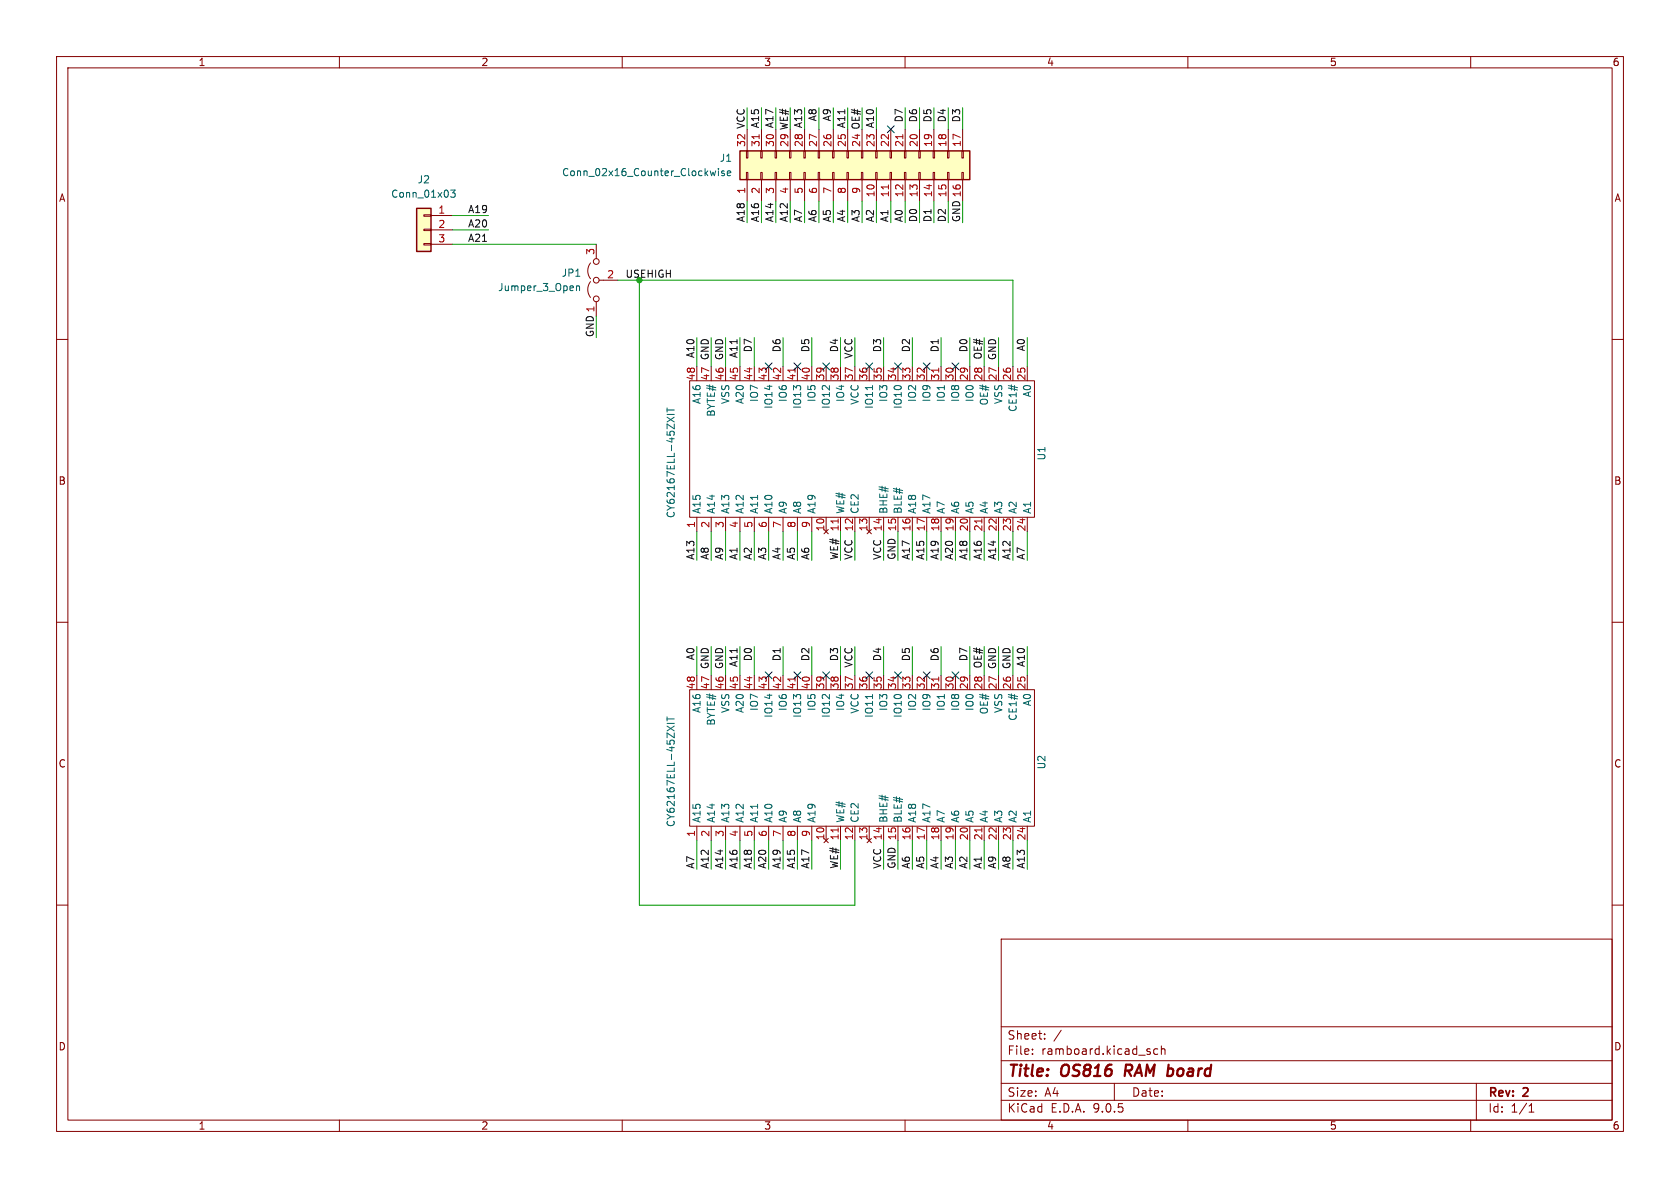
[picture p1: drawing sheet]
<svg xmlns="http://www.w3.org/2000/svg" width="297mm" height="210mm" viewBox="0 0 297 210" stroke-linecap="round" stroke-linejoin="round" font-family="sans-serif">
<g fill="none" stroke="#840000" stroke-width=".18">
<path d="M10 10h277v190h-277zM12 12h273v186h-273zM60 10v2M110 10v2M160 10v2M210 10v2M260 10v2M10 60h2M285 60h2M10 110h2M123.2 119.4v2.5M125.7 119.4v2.5"/>
<path d="M128.3 119.4v2.5M130.8 119.4v2.5M133.3 119.4v2.5M135.9 119.4v2.5M138.4 119.4v2.5M141 119.4v2.5M143.5 119.4v2.5M146 119.4v2.5M148.6 119.4v2.5M151.1 119.4v2.5M153.7 119.4v2.5M156.2 119.4v2.5"/>
<path d="M158.7 119.4v2.5M161.3 119.4v2.5M163.8 119.4v2.5M166.4 119.4v2.5M168.9 119.4v2.5M171.4 119.4v2.5M174 119.4v2.5M176.5 119.4v2.5M179.1 119.4v2.5M181.6 119.4v2.5M285 110h2M121.9 121.9h61v24.2h-61z"/>
<path d="M123.2 146.1v2.5M125.7 146.1v2.5M128.3 146.1v2.5M130.8 146.1v2.5M133.3 146.1v2.5M135.9 146.1v2.5M138.4 146.1v2.5M141 146.1v2.5M143.5 146.1v2.5M146 146.1v2.5M148.6 146.1v2.5M151.1 146.1v2.5"/>
<path d="M153.7 146.1v2.5M156.2 146.1v2.5M158.7 146.1v2.5M161.3 146.1v2.5M163.8 146.1v2.5M166.4 146.1v2.5M168.9 146.1v2.5M171.4 146.1v2.5M174 146.1v2.5M176.5 146.1v2.5M179.1 146.1v2.5M181.6 146.1v2.5"/>
<path d="M10 160h2M177 166h108v32h-108zM285 160h2M60 198v2M110 198v2M160 198v2M177 194.5h108M177 191.5h108M177 187.5h108M177 181.5h108M182.5 186.3v.1M182.5 185.5v.1"/>
<path d="M184.7 183.6v.1M184.7 182.8v.1M187.6 182.1l-1.3 2M197 191.5v3M204.7 185.5l-.5-.1-.2 .3v.4l.1 .2h.6M205.3 185.5l.2-.1 .4 .1 .1 .9M205.3 184.9v1.5M210 198v2M260 198v2M261 191.5v6.5M270.3 196.6h.9M270.3 195.5l.4-.4v1.5"/>
</g>
<path d="M199.1 188.2l-.3 2" fill="none" stroke="#840000" stroke-width=".4"/>
<path d="M140.6 119.7v.7M166 119.7v.7M148.2 146.4v.7M173.6 146.4v.7" fill="none" stroke="#a90000" stroke-width=".18"/>
<path d="M117.9 128.4l1.3 .8M117.9 127.9h1.3M117.9 126.7v.7M117.9 127.1h1.3M119.2 128.4l-1.3 .8M154.2 122.8v.7" fill="none" stroke="#006464" stroke-width=".18"/>
<path d="M130.8 26.7h40.6v5.1h-40.6z" fill="#ffffc2"/>
<path d="M130.8 26.7h40.6v5.1h-40.6z" fill="none" stroke="#840000" stroke-width=".25"/>
<g fill="none" stroke="#840000" stroke-width=".18">
<path d="M132 30.5h.2v1.3h-.2zM132 26.7h.2v1.2h-.2zM132.1 22.9v3.8M132.1 31.8v3.8M134.5 30.5h.2v1.3h-.2zM134.5 26.7h.2v1.2h-.2zM134.6 22.9v3.8M134.6 31.8v3.8M137 30.5h.3v1.3h-.3zM137 26.7h.3v1.2h-.3zM137.2 22.9v3.8M137.2 31.8v3.8"/>
<path d="M139.6 30.5h.2v1.3h-.2zM139.6 26.7h.2v1.2h-.2zM139.7 22.9v3.8M139.7 31.8v3.8M142.1 30.5h.3v1.3h-.3zM142.1 26.7h.3v1.2h-.3zM142.2 22.9v3.8M142.2 31.8v3.8M144.7 30.5h.2v1.3h-.2zM144.7 26.7h.2v1.2h-.2zM144.8 22.9v3.8M144.8 31.8v3.8"/>
<path d="M147.2 30.5h.2v1.3h-.2zM147.2 26.7h.2v1.2h-.2zM147.3 22.9v3.8M147.3 31.8v3.8M149.7 30.5h.3v1.3h-.3zM149.7 26.7h.3v1.2h-.3zM149.9 22.9v3.8M149.9 31.8v3.8M152.3 30.5h.2v1.3h-.2zM152.3 26.7h.2v1.2h-.2zM152.4 22.9v3.8M152.4 31.8v3.8"/>
<path d="M154.8 30.5h.3v1.3h-.3zM154.8 26.7h.3v1.2h-.3zM154.9 22.9v3.8M154.9 31.8v3.8M157.4 30.5h.2v1.3h-.2zM157.4 26.7h.2v1.2h-.2zM157.5 22.9v3.8M157.5 31.8v3.8M159.9 30.5h.2v1.3h-.2zM159.9 26.7h.2v1.2h-.2zM160 22.9v3.8M160 31.8v3.8"/>
<path d="M162.4 30.5h.3v1.3h-.3zM162.4 26.7h.3v1.2h-.3zM162.6 22.9v3.8M162.6 31.8v3.8M165 30.5h.2v1.3h-.2zM165 26.7h.2v1.2h-.2zM165.1 22.9v3.8M165.1 31.8v3.8M167.5 30.5h.3v1.3h-.3zM167.5 26.7h.3v1.2h-.3zM167.6 22.9v3.8M167.6 31.8v3.8"/>
<path d="M170.1 30.5h.2v1.3h-.2zM170.1 26.7h.2v1.2h-.2zM170.2 22.9v3.8M170.2 31.8v3.8M104.4 49.8a2.26 2.26 0 0 0 0 2.8M104.4 46.5a2.26 2.26 0 0 0 0 2.8M105.4 43.2v2.5M105.4 53.3v2.6M105.9 49.5h3.3M121.9 67.3h61v24.1h-61zM123.2 64.8v2.5M125.7 64.8v2.5"/>
<path d="M128.3 64.8v2.5M130.8 64.8v2.5M133.3 64.8v2.5M135.9 64.8v2.5M138.4 64.8v2.5M141 64.8v2.5M143.5 64.8v2.5M146 64.8v2.5M148.6 64.8v2.5M151.1 64.8v2.5M153.7 64.8v2.5M156.2 64.8v2.5"/>
<path d="M158.7 64.8v2.5M161.3 64.8v2.5M163.8 64.8v2.5M166.4 64.8v2.5M168.9 64.8v2.5M171.4 64.8v2.5M174 64.8v2.5M176.5 64.8v2.5M179.1 64.8v2.5M181.6 64.8v2.5M123.2 91.4v2.6M125.7 91.4v2.6"/>
<path d="M128.3 91.4v2.6M130.8 91.4v2.6M133.3 91.4v2.6M135.9 91.4v2.6M138.4 91.4v2.6M141 91.4v2.6M143.5 91.4v2.6M146 91.4v2.6M148.6 91.4v2.6M151.1 91.4v2.6M153.7 91.4v2.6M156.2 91.4v2.6"/>
<path d="M158.7 91.4v2.6M161.3 91.4v2.6M163.8 91.4v2.6M166.4 91.4v2.6M168.9 91.4v2.6M171.4 91.4v2.6M174 91.4v2.6M176.5 91.4v2.6M179.1 91.4v2.6M181.6 91.4v2.6"/>
<circle cx="105.4" cy="46.2" r=".51"/>
<circle cx="105.4" cy="52.8" r=".51"/>
<circle cx="105.4" cy="49.5" r=".51"/>
</g>
<path d="M134.2 23.8v.7M157.1 32.7v.7M159.6 23.8v.7M140.6 65.1v.7M166 65.1v.7M148.2 91.7v.8M173.6 91.7v.8" fill="none" stroke="#a90000" stroke-width=".18"/>
<g fill="none" stroke="#006464" stroke-width=".18">
<path d="M126.5 30.2l-.2 .9-.3-.6M127 29.8v.1M127 30.2v.9M128 30.3l-.3-.1-.1 .2v.2l.4 .1v.3h-.4M128.6 30.6l.6-.1-.1-.2-.3-.1-.2 .2v.6h.5M101.9 50.5v.9M101.9 50.7l.2-.2 .3 .1 .1 .8M117.9 73.7l1.3 .9M117.9 73.3h1.3M117.9 72.1v.7M117.9 72.5h1.3M119.2 73.7l-1.3 .9"/>
<path d="M154.2 68.2v.7"/>
</g>
<path d="M73.7 36.8h2.5v7.7h-2.5z" fill="#ffffc2"/>
<path d="M73.7 36.8h2.5v7.7h-2.5z" fill="none" stroke="#840000" stroke-width=".25"/>
<path d="M74.9 38h1.3v.2h-1.3zM76.2 38.1h3.8M74.9 40.5h1.3v.3h-1.3zM74.9 43.1h1.3v.2h-1.3zM76.2 40.6h3.8M76.2 43.2h3.8" fill="none" stroke="#840000" stroke-width=".18"/>
<path d="M79.7 33.6h.8l-.5 .5 .4 .1v.5l-.2 .2-.5-.2" fill="none" stroke="#006464" stroke-width=".18"/>
<g fill="none" stroke="#009600" stroke-width=".18">
<path d="M132.1 19.1v3.8M134.6 19.1v3.8M137.2 19.1v3.8M139.7 19.1v3.8M142.2 19.1v3.8M144.8 19.1v3.8M147.3 19.1v3.8M149.9 19.1v3.8M152.4 19.1v3.8M154.9 19.1v3.8M160 19.1v3.8M162.6 19.1v3.8"/>
<path d="M165.1 19.1v3.8M167.6 19.1v3.8M170.2 19.1v3.8M80 38.1h6.4M132.1 35.6v3.8M134.6 35.6v3.8M137.2 35.6v3.8M139.7 35.6v3.8M142.2 35.6v3.8M144.8 35.6v3.8M147.3 35.6v3.8M149.9 35.6v3.8"/>
<path d="M152.4 35.6v3.8M154.9 35.6v3.8M157.5 35.6v3.8M160 35.6v3.8M162.6 35.6v3.8M165.1 35.6v3.8M167.6 35.6v3.8M170.2 35.6v3.8M80 43.2h25.4M80 40.6h6.4M105.4 55.9v3.8M109.2 49.5h69.9v15.3"/>
<path d="M113 49.5v110.5h38.1v-11.4M123.2 59.7v5.1M125.7 59.7v5.1M128.3 59.7v5.1M130.8 59.7v5.1M133.3 59.7v5.1M138.4 59.7v5.1M143.5 59.7v5.1M148.6 59.7v5.1M151.1 59.7v5.1M156.2 59.7v5.1M161.3 59.7v5.1"/>
<path d="M166.4 59.7v5.1M171.4 59.7v5.1M174 59.7v5.1M176.5 59.7v5.1M181.6 59.7v5.1M123.2 94v5.1M125.7 94v5.1M128.3 94v5.1M130.8 94v5.1M133.3 94v5.1M135.9 94v5.1M138.4 94v5.1"/>
<path d="M141 94v5.1M143.5 94v5.1M148.6 94v5.1M151.1 94v5.1M156.2 94v5.1M158.7 94v5.1M161.3 94v5.1M163.8 94v5.1M166.4 94v5.1M168.9 94v5.1M171.4 94v5.1M174 94v5.1"/>
<path d="M176.5 94v5.1M179.1 94v5.1M181.6 94v5.1M123.2 114.3v5.1M125.7 114.3v5.1M128.3 114.3v5.1M130.8 114.3v5.1M133.3 114.3v5.1M138.4 114.3v5.1M143.5 114.3v5.1M148.6 114.3v5.1M151.1 114.3v5.1"/>
<path d="M156.2 114.3v5.1M161.3 114.3v5.1M166.4 114.3v5.1M171.4 114.3v5.1M174 114.3v5.1M176.5 114.3v5.1M179.1 114.3v5.1M181.6 114.3v5.1M123.2 148.6v5.1M125.7 148.6v5.1M128.3 148.6v5.1M130.8 148.6v5.1"/>
<path d="M133.3 148.6v5.1M135.9 148.6v5.1M138.4 148.6v5.1M141 148.6v5.1M143.5 148.6v5.1M148.6 148.6v5.1M156.2 148.6v5.1M158.7 148.6v5.1M161.3 148.6v5.1M163.8 148.6v5.1M166.4 148.6v5.1M168.9 148.6v5.1"/>
<path d="M171.4 148.6v5.1M174 148.6v5.1M176.5 148.6v5.1M179.1 148.6v5.1M181.6 148.6v5.1"/>
</g>
<g fill="none" stroke="#000084" stroke-width=".18">
<path d="M156.9 22.3l1.2 1.2M158.1 22.3l-1.2 1.2M135.3 64.2l1.2 1.2M136.5 64.2l-1.2 1.2M140.4 64.2l1.2 1.2M141.6 64.2l-1.2 1.2M145.4 64.2l1.3 1.2M146.7 64.2l-1.3 1.2M153.1 64.2l1.2 1.2M154.3 64.2l-1.2 1.2M158.1 64.2l1.3 1.2M159.4 64.2l-1.3 1.2"/>
<path d="M163.2 64.2l1.2 1.2M164.4 64.2l-1.2 1.2M168.3 64.2l1.2 1.2M169.5 64.2l-1.2 1.2M135.3 118.8l1.2 1.2M136.5 118.8l-1.2 1.2M140.4 118.8l1.2 1.2M141.6 118.8l-1.2 1.2M145.4 118.8l1.3 1.2M146.7 118.8l-1.3 1.2M153.1 118.8l1.2 1.2M154.3 118.8l-1.2 1.2"/>
<path d="M158.1 118.8l1.3 1.2M159.4 118.8l-1.3 1.2M163.2 118.8l1.2 1.2M164.4 118.8l-1.2 1.2M168.3 118.8l1.2 1.2M169.5 118.8l-1.2 1.2"/>
</g>
<circle cx="113" cy="49.5" r=".46" fill="#009600" stroke="#009600" stroke-width=".18"/>
<g font-size="2.8" fill="#840000">
<text x="178" y="190.9">Title:</text>
<text x="187.7" y="190.9">OS816</text>
<text x="199.7" y="190.9">RAM board</text>
</g>
<g font-size="2.1" fill="#840000">
<text x="178" y="184">Sheet:</text>
<text x="178" y="186.7">File:</text>
<text x="184.1" y="186.7">ramboard.kicad_sch</text>
<text x="178" y="196.9">KiCad</text>
<text x="178" y="194.1">Size:</text>
<text x="184.7" y="194.1">A4</text>
<text x="185.7" y="196.9">E.D.A.</text>
<text x="193.3" y="196.9">9.0.5</text>
<text x="200" y="194.1">Date:</text>
<text x="263" y="194.3">Rev:</text>
<text x="263" y="196.9">Id:</text>
<text x="267.1" y="196.9">1/1</text>
<text x="269.4" y="194.3">2</text>
</g>
<g font-size="1.8" fill="#840000">
<text x="35" y="11.9">1</text>
<text x="85" y="11.9">2</text>
<text x="135" y="11.9">3</text>
<text x="185" y="11.9">4</text>
<text x="235" y="11.9">5</text>
<text x="285" y="11.9">6</text>
<text x="10.3" y="35.9">A</text>
<text x="285.3" y="35.9">A</text>
<text x="10.3" y="85.9">B</text>
<text x="285.3" y="85.9">B</text>
<text x="10.3" y="135.9">C</text>
<text x="285.3" y="135.9">C</text>
<text x="10.3" y="185.9">D</text>
<text x="285.3" y="185.9">D</text>
<text x="35" y="199.9">1</text>
<text x="85" y="199.9">2</text>
<text x="135" y="199.9">3</text>
<text x="185" y="199.9">4</text>
<text x="235" y="199.9">5</text>
<text x="285" y="199.9">6</text>
</g>
<g font-size="1.8" fill="#0f0f0f">
<text x="134.3" y="22.8" transform="rotate(-90 134.3 22.8)">A15</text>
<text x="136.8" y="22.8" transform="rotate(-90 136.8 22.8)">A17</text>
<text x="141.9" y="22.8" transform="rotate(-90 141.9 22.8)">A13</text>
<text x="144.4" y="21.6" transform="rotate(-90 144.4 21.6)">A8</text>
<text x="147" y="21.6" transform="rotate(-90 147 21.6)">A9</text>
<text x="149.5" y="22.8" transform="rotate(-90 149.5 22.8)">A11</text>
<text x="154.6" y="22.8" transform="rotate(-90 154.6 22.8)">A10</text>
<text x="159.7" y="21.7" transform="rotate(-90 159.7 21.7)">D7</text>
<text x="162.2" y="21.7" transform="rotate(-90 162.2 21.7)">D6</text>
<text x="164.8" y="21.7" transform="rotate(-90 164.8 21.7)">D5</text>
<text x="167.3" y="21.7" transform="rotate(-90 167.3 21.7)">D4</text>
<text x="169.8" y="21.7" transform="rotate(-90 169.8 21.7)">D3</text>
<text x="131.8" y="26.1" transform="rotate(-90 131.8 26.1)">32 VCC</text>
<text x="139.4" y="26.1" transform="rotate(-90 139.4 26.1)">29 WE#</text>
<text x="152.1" y="26.1" transform="rotate(-90 152.1 26.1)">24 OE#</text>
<text x="82.6" y="40.3">A20</text>
<text x="82.6" y="37.8">A19</text>
<text x="131.7" y="39.4" transform="rotate(-90 131.7 39.4)">A18</text>
<text x="134.3" y="39.4" transform="rotate(-90 134.3 39.4)">A16</text>
<text x="136.8" y="39.4" transform="rotate(-90 136.8 39.4)">A14</text>
<text x="139.4" y="39.4" transform="rotate(-90 139.4 39.4)">A12</text>
<text x="141.9" y="39.4" transform="rotate(-90 141.9 39.4)">A7</text>
<text x="144.4" y="39.4" transform="rotate(-90 144.4 39.4)">A6</text>
<text x="147" y="39.4" transform="rotate(-90 147 39.4)">A5</text>
<text x="149.5" y="39.4" transform="rotate(-90 149.5 39.4)">A4</text>
<text x="152.1" y="39.4" transform="rotate(-90 152.1 39.4)">A3</text>
<text x="154.6" y="39.4" transform="rotate(-90 154.6 39.4)">A2</text>
<text x="157.1" y="39.4" transform="rotate(-90 157.1 39.4)">A1</text>
<text x="159.7" y="39.4" transform="rotate(-90 159.7 39.4)">A0</text>
<text x="162.2" y="39.4" transform="rotate(-90 162.2 39.4)">D0</text>
<text x="164.8" y="39.4" transform="rotate(-90 164.8 39.4)">D1</text>
<text x="167.3" y="39.4" transform="rotate(-90 167.3 39.4)">D2</text>
<text x="169.8" y="39.4" transform="rotate(-90 169.8 39.4)">GND 16</text>
<text x="82.6" y="42.8">A21</text>
<text x="110.5" y="49.2">USEHIGH</text>
<text x="105.1" y="59.7" transform="rotate(-90 105.1 59.7)">GND 1</text>
<text x="122.8" y="63.4" transform="rotate(-90 122.8 63.4)">A10</text>
<text x="125.4" y="63.8" transform="rotate(-90 125.4 63.8)">GND</text>
<text x="127.9" y="63.8" transform="rotate(-90 127.9 63.8)">GND</text>
<text x="130.5" y="63.4" transform="rotate(-90 130.5 63.4)">A11</text>
<text x="133" y="62.4" transform="rotate(-90 133 62.4)">D7</text>
<text x="138.1" y="62.4" transform="rotate(-90 138.1 62.4)">D6</text>
<text x="143.2" y="62.4" transform="rotate(-90 143.2 62.4)">D5</text>
<text x="148.2" y="62.4" transform="rotate(-90 148.2 62.4)">D4</text>
<text x="150.8" y="63.5" transform="rotate(-90 150.8 63.5)">VCC</text>
<text x="155.9" y="62.4" transform="rotate(-90 155.9 62.4)">D3</text>
<text x="160.9" y="62.4" transform="rotate(-90 160.9 62.4)">D2</text>
<text x="166" y="62.4" transform="rotate(-90 166 62.4)">D1</text>
<text x="171.1" y="62.4" transform="rotate(-90 171.1 62.4)">D0</text>
<text x="173.6" y="63.6" transform="rotate(-90 173.6 63.6)">OE#</text>
<text x="176.2" y="63.8" transform="rotate(-90 176.2 63.8)">GND</text>
<text x="181.3" y="62.2" transform="rotate(-90 181.3 62.2)">A0</text>
<text x="122.8" y="99.1" transform="rotate(-90 122.8 99.1)">A13</text>
<text x="125.4" y="99.1" transform="rotate(-90 125.4 99.1)">A8</text>
<text x="127.9" y="99.1" transform="rotate(-90 127.9 99.1)">A9</text>
<text x="130.5" y="99.1" transform="rotate(-90 130.5 99.1)">A1</text>
<text x="133" y="99.1" transform="rotate(-90 133 99.1)">A2</text>
<text x="135.5" y="99.1" transform="rotate(-90 135.5 99.1)">A3</text>
<text x="138.1" y="99.1" transform="rotate(-90 138.1 99.1)">A4</text>
<text x="140.6" y="99.1" transform="rotate(-90 140.6 99.1)">A5</text>
<text x="143.2" y="99.1" transform="rotate(-90 143.2 99.1)">A6</text>
<text x="148.2" y="99.1" transform="rotate(-90 148.2 99.1)">WE# 11</text>
<text x="150.8" y="99.1" transform="rotate(-90 150.8 99.1)">VCC</text>
<text x="155.9" y="99.1" transform="rotate(-90 155.9 99.1)">VCC</text>
<text x="158.4" y="99.1" transform="rotate(-90 158.4 99.1)">GND 15</text>
<text x="160.9" y="99.1" transform="rotate(-90 160.9 99.1)">A17</text>
<text x="163.5" y="99.1" transform="rotate(-90 163.5 99.1)">A15</text>
<text x="166" y="99.1" transform="rotate(-90 166 99.1)">A19</text>
<text x="168.6" y="99.1" transform="rotate(-90 168.6 99.1)">A20</text>
<text x="171.1" y="99.1" transform="rotate(-90 171.1 99.1)">A18</text>
<text x="173.6" y="99.1" transform="rotate(-90 173.6 99.1)">A16</text>
<text x="176.2" y="99.1" transform="rotate(-90 176.2 99.1)">A14</text>
<text x="178.7" y="99.1" transform="rotate(-90 178.7 99.1)">A12</text>
<text x="181.3" y="99.1" transform="rotate(-90 181.3 99.1)">A7</text>
<text x="122.8" y="116.8" transform="rotate(-90 122.8 116.8)">A0</text>
<text x="125.4" y="118.4" transform="rotate(-90 125.4 118.4)">GND</text>
<text x="127.9" y="118.4" transform="rotate(-90 127.9 118.4)">GND</text>
<text x="130.5" y="118" transform="rotate(-90 130.5 118)">A11</text>
<text x="133" y="117" transform="rotate(-90 133 117)">D0</text>
<text x="138.1" y="117" transform="rotate(-90 138.1 117)">D1</text>
<text x="143.2" y="117" transform="rotate(-90 143.2 117)">D2</text>
<text x="148.2" y="117" transform="rotate(-90 148.2 117)">D3</text>
<text x="150.8" y="118.1" transform="rotate(-90 150.8 118.1)">VCC</text>
<text x="155.9" y="117" transform="rotate(-90 155.9 117)">D4</text>
<text x="160.9" y="117" transform="rotate(-90 160.9 117)">D5</text>
<text x="166" y="117" transform="rotate(-90 166 117)">D6</text>
<text x="171.1" y="117" transform="rotate(-90 171.1 117)">D7</text>
<text x="173.6" y="118.3" transform="rotate(-90 173.6 118.3)">OE#</text>
<text x="176.2" y="118.4" transform="rotate(-90 176.2 118.4)">GND</text>
<text x="178.7" y="118.4" transform="rotate(-90 178.7 118.4)">GND</text>
<text x="181.3" y="118" transform="rotate(-90 181.3 118)">A10</text>
<text x="122.8" y="153.7" transform="rotate(-90 122.8 153.7)">A7</text>
<text x="125.4" y="153.7" transform="rotate(-90 125.4 153.7)">A12</text>
<text x="127.9" y="153.7" transform="rotate(-90 127.9 153.7)">A14</text>
<text x="130.5" y="153.7" transform="rotate(-90 130.5 153.7)">A16</text>
<text x="133" y="153.7" transform="rotate(-90 133 153.7)">A18</text>
<text x="135.5" y="153.7" transform="rotate(-90 135.5 153.7)">A20</text>
<text x="138.1" y="153.7" transform="rotate(-90 138.1 153.7)">A19</text>
<text x="140.6" y="153.7" transform="rotate(-90 140.6 153.7)">A15</text>
<text x="143.2" y="153.7" transform="rotate(-90 143.2 153.7)">A17</text>
<text x="148.2" y="153.7" transform="rotate(-90 148.2 153.7)">WE# 11</text>
<text x="155.9" y="153.7" transform="rotate(-90 155.9 153.7)">VCC</text>
<text x="158.4" y="153.7" transform="rotate(-90 158.4 153.7)">GND 15</text>
<text x="160.9" y="153.7" transform="rotate(-90 160.9 153.7)">A6</text>
<text x="163.5" y="153.7" transform="rotate(-90 163.5 153.7)">A5</text>
<text x="166" y="153.7" transform="rotate(-90 166 153.7)">A4</text>
<text x="168.6" y="153.7" transform="rotate(-90 168.6 153.7)">A3</text>
<text x="171.1" y="153.7" transform="rotate(-90 171.1 153.7)">A2</text>
<text x="173.6" y="153.7" transform="rotate(-90 173.6 153.7)">A1</text>
<text x="176.2" y="153.7" transform="rotate(-90 176.2 153.7)">A9</text>
<text x="178.7" y="153.7" transform="rotate(-90 178.7 153.7)">A8</text>
<text x="181.3" y="153.7" transform="rotate(-90 181.3 153.7)">A13</text>
</g>
<g font-size="1.8" fill="#006464">
<text x="127.2" y="28.8">J1</text>
<text x="69.1" y="35.2">Conn_01x03</text>
<text x="73.7" y="32.6">J2</text>
<text x="99.3" y="31.3">Conn_02x16_Counter_Clockwise</text>
<text x="88" y="51.7">Jumper_3_Open</text>
<text x="99.2" y="49.1">JP1</text>
<text x="124.1" y="71.5" transform="rotate(-90 124.1 71.5)">A16</text>
<text x="129.1" y="71.5" transform="rotate(-90 129.1 71.5)">VSS</text>
<text x="131.7" y="71.5" transform="rotate(-90 131.7 71.5)">A20</text>
<text x="134.2" y="71.2" transform="rotate(-90 134.2 71.2)">IO7</text>
<text x="139.3" y="71.2" transform="rotate(-90 139.3 71.2)">IO6</text>
<text x="144.4" y="71.2" transform="rotate(-90 144.4 71.2)">IO5</text>
<text x="149.5" y="71.2" transform="rotate(-90 149.5 71.2)">IO4</text>
<text x="152" y="71.6" transform="rotate(-90 152 71.6)">VCC</text>
<text x="157.1" y="71.2" transform="rotate(-90 157.1 71.2)">IO3</text>
<text x="162.2" y="71.2" transform="rotate(-90 162.2 71.2)">IO2</text>
<text x="164.7" y="71.2" transform="rotate(-90 164.7 71.2)">IO9</text>
<text x="167.2" y="71.2" transform="rotate(-90 167.2 71.2)">IO1</text>
<text x="169.8" y="71.2" transform="rotate(-90 169.8 71.2)">IO8</text>
<text x="172.3" y="71.2" transform="rotate(-90 172.3 71.2)">IO0</text>
<text x="174.9" y="71.8" transform="rotate(-90 174.9 71.8)">OE#</text>
<text x="177.4" y="71.5" transform="rotate(-90 177.4 71.5)">VSS</text>
<text x="182.5" y="70.3" transform="rotate(-90 182.5 70.3)">A0</text>
<text x="126.6" y="73.8" transform="rotate(-90 126.6 73.8)">BYTE#</text>
<text x="136.8" y="72.4" transform="rotate(-90 136.8 72.4)">IO14</text>
<text x="141.8" y="72.4" transform="rotate(-90 141.8 72.4)">IO13</text>
<text x="146.9" y="72.4" transform="rotate(-90 146.9 72.4)">IO12</text>
<text x="154.5" y="72.4" transform="rotate(-90 154.5 72.4)">IO11</text>
<text x="159.6" y="72.4" transform="rotate(-90 159.6 72.4)">IO10</text>
<text x="179.9" y="72.9" transform="rotate(-90 179.9 72.9)">CE1#</text>
<text x="185" y="81.5" transform="rotate(-90 185 81.5)">U1</text>
<text x="119.5" y="91.7" transform="rotate(-90 119.5 91.7)">CY62167ELL-45ZXIT</text>
<text x="124.1" y="90.9" transform="rotate(-90 124.1 90.9)">A15</text>
<text x="126.6" y="90.9" transform="rotate(-90 126.6 90.9)">A14</text>
<text x="129.1" y="90.9" transform="rotate(-90 129.1 90.9)">A13</text>
<text x="131.7" y="90.9" transform="rotate(-90 131.7 90.9)">A12</text>
<text x="134.2" y="90.9" transform="rotate(-90 134.2 90.9)">A11</text>
<text x="136.8" y="90.9" transform="rotate(-90 136.8 90.9)">A10</text>
<text x="139.3" y="90.9" transform="rotate(-90 139.3 90.9)">A9</text>
<text x="141.8" y="90.9" transform="rotate(-90 141.8 90.9)">A8</text>
<text x="144.4" y="90.9" transform="rotate(-90 144.4 90.9)">A19</text>
<text x="149.5" y="90.9" transform="rotate(-90 149.5 90.9)">WE#</text>
<text x="152" y="90.9" transform="rotate(-90 152 90.9)">CE2</text>
<text x="157.1" y="90.9" transform="rotate(-90 157.1 90.9)">BHE#</text>
<text x="159.6" y="90.9" transform="rotate(-90 159.6 90.9)">BLE#</text>
<text x="162.2" y="90.9" transform="rotate(-90 162.2 90.9)">A18</text>
<text x="164.7" y="90.9" transform="rotate(-90 164.7 90.9)">A17</text>
<text x="167.2" y="90.9" transform="rotate(-90 167.2 90.9)">A7</text>
<text x="169.8" y="90.9" transform="rotate(-90 169.8 90.9)">A6</text>
<text x="172.3" y="90.9" transform="rotate(-90 172.3 90.9)">A5</text>
<text x="174.9" y="90.9" transform="rotate(-90 174.9 90.9)">A4</text>
<text x="177.4" y="90.9" transform="rotate(-90 177.4 90.9)">A3</text>
<text x="179.9" y="90.9" transform="rotate(-90 179.9 90.9)">A2</text>
<text x="182.5" y="90.9" transform="rotate(-90 182.5 90.9)">A1</text>
<text x="134.2" y="125.8" transform="rotate(-90 134.2 125.8)">IO7</text>
<text x="139.3" y="125.8" transform="rotate(-90 139.3 125.8)">IO6</text>
<text x="144.4" y="125.8" transform="rotate(-90 144.4 125.8)">IO5</text>
<text x="149.5" y="125.8" transform="rotate(-90 149.5 125.8)">IO4</text>
<text x="157.1" y="125.8" transform="rotate(-90 157.1 125.8)">IO3</text>
<text x="162.2" y="125.8" transform="rotate(-90 162.2 125.8)">IO2</text>
<text x="164.7" y="125.8" transform="rotate(-90 164.7 125.8)">IO9</text>
<text x="167.2" y="125.8" transform="rotate(-90 167.2 125.8)">IO1</text>
<text x="169.8" y="125.8" transform="rotate(-90 169.8 125.8)">IO8</text>
<text x="172.3" y="125.8" transform="rotate(-90 172.3 125.8)">IO0</text>
<text x="182.5" y="124.9" transform="rotate(-90 182.5 124.9)">A0</text>
<text x="124.1" y="126.1" transform="rotate(-90 124.1 126.1)">A16</text>
<text x="126.6" y="128.4" transform="rotate(-90 126.6 128.4)">BYTE#</text>
<text x="129.1" y="126.1" transform="rotate(-90 129.1 126.1)">VSS</text>
<text x="131.7" y="126.1" transform="rotate(-90 131.7 126.1)">A20</text>
<text x="136.8" y="127" transform="rotate(-90 136.8 127)">IO14</text>
<text x="141.8" y="127" transform="rotate(-90 141.8 127)">IO13</text>
<text x="146.9" y="127" transform="rotate(-90 146.9 127)">IO12</text>
<text x="152" y="126.3" transform="rotate(-90 152 126.3)">VCC</text>
<text x="154.5" y="127" transform="rotate(-90 154.5 127)">IO11</text>
<text x="159.6" y="127" transform="rotate(-90 159.6 127)">IO10</text>
<text x="174.9" y="126.4" transform="rotate(-90 174.9 126.4)">OE#</text>
<text x="177.4" y="126.1" transform="rotate(-90 177.4 126.1)">VSS</text>
<text x="179.9" y="127.5" transform="rotate(-90 179.9 127.5)">CE1#</text>
<text x="185" y="136.1" transform="rotate(-90 185 136.1)">U2</text>
<text x="119.5" y="146.3" transform="rotate(-90 119.5 146.3)">CY62167ELL-45ZXIT</text>
<text x="124.1" y="145.5" transform="rotate(-90 124.1 145.5)">A15</text>
<text x="126.6" y="145.5" transform="rotate(-90 126.6 145.5)">A14</text>
<text x="129.1" y="145.5" transform="rotate(-90 129.1 145.5)">A13</text>
<text x="131.7" y="145.5" transform="rotate(-90 131.7 145.5)">A12</text>
<text x="134.2" y="145.5" transform="rotate(-90 134.2 145.5)">A11</text>
<text x="136.8" y="145.5" transform="rotate(-90 136.8 145.5)">A10</text>
<text x="139.3" y="145.5" transform="rotate(-90 139.3 145.5)">A9</text>
<text x="141.8" y="145.5" transform="rotate(-90 141.8 145.5)">A8</text>
<text x="144.4" y="145.5" transform="rotate(-90 144.4 145.5)">A19</text>
<text x="149.5" y="145.5" transform="rotate(-90 149.5 145.5)">WE#</text>
<text x="152" y="145.5" transform="rotate(-90 152 145.5)">CE2</text>
<text x="157.1" y="145.5" transform="rotate(-90 157.1 145.5)">BHE#</text>
<text x="159.6" y="145.5" transform="rotate(-90 159.6 145.5)">BLE#</text>
<text x="162.2" y="145.5" transform="rotate(-90 162.2 145.5)">A18</text>
<text x="164.7" y="145.5" transform="rotate(-90 164.7 145.5)">A17</text>
<text x="167.2" y="145.5" transform="rotate(-90 167.2 145.5)">A7</text>
<text x="169.8" y="145.5" transform="rotate(-90 169.8 145.5)">A6</text>
<text x="172.3" y="145.5" transform="rotate(-90 172.3 145.5)">A5</text>
<text x="174.9" y="145.5" transform="rotate(-90 174.9 145.5)">A4</text>
<text x="177.4" y="145.5" transform="rotate(-90 177.4 145.5)">A3</text>
<text x="179.9" y="145.5" transform="rotate(-90 179.9 145.5)">A2</text>
<text x="182.5" y="145.5" transform="rotate(-90 182.5 145.5)">A1</text>
</g>
<g font-size="1.8" fill="#a90000">
<text x="134.4" y="26.1" transform="rotate(-90 134.4 26.1)">31</text>
<text x="136.9" y="26.1" transform="rotate(-90 136.9 26.1)">30</text>
<text x="142" y="26.1" transform="rotate(-90 142 26.1)">28</text>
<text x="144.5" y="26.1" transform="rotate(-90 144.5 26.1)">27</text>
<text x="147.1" y="26.1" transform="rotate(-90 147.1 26.1)">26</text>
<text x="149.6" y="26.1" transform="rotate(-90 149.6 26.1)">25</text>
<text x="154.7" y="26.1" transform="rotate(-90 154.7 26.1)">23</text>
<text x="157.2" y="26.1" transform="rotate(-90 157.2 26.1)">22</text>
<text x="159.8" y="26.1" transform="rotate(-90 159.8 26.1)">21</text>
<text x="162.3" y="26.1" transform="rotate(-90 162.3 26.1)">20</text>
<text x="164.8" y="26.1" transform="rotate(-90 164.8 26.1)">19</text>
<text x="167.4" y="26.1" transform="rotate(-90 167.4 26.1)">18</text>
<text x="169.9" y="26.1" transform="rotate(-90 169.9 26.1)">17</text>
<text x="131.8" y="34.4" transform="rotate(-90 131.8 34.4)">1</text>
<text x="134.4" y="34.4" transform="rotate(-90 134.4 34.4)">2</text>
<text x="136.9" y="34.4" transform="rotate(-90 136.9 34.4)">3</text>
<text x="139.4" y="34.4" transform="rotate(-90 139.4 34.4)">4</text>
<text x="142" y="34.4" transform="rotate(-90 142 34.4)">5</text>
<text x="144.5" y="34.4" transform="rotate(-90 144.5 34.4)">6</text>
<text x="147.1" y="34.4" transform="rotate(-90 147.1 34.4)">7</text>
<text x="149.6" y="34.4" transform="rotate(-90 149.6 34.4)">8</text>
<text x="152.1" y="34.4" transform="rotate(-90 152.1 34.4)">9</text>
<text x="154.7" y="35" transform="rotate(-90 154.7 35)">10</text>
<text x="157.2" y="35" transform="rotate(-90 157.2 35)">11</text>
<text x="159.8" y="35" transform="rotate(-90 159.8 35)">12</text>
<text x="162.3" y="35" transform="rotate(-90 162.3 35)">13</text>
<text x="164.8" y="35" transform="rotate(-90 164.8 35)">14</text>
<text x="167.4" y="35" transform="rotate(-90 167.4 35)">15</text>
<text x="77.4" y="37.8">1</text>
<text x="77.4" y="40.4">2</text>
<text x="77.4" y="42.9">3</text>
<text x="105.2" y="45.2" transform="rotate(-90 105.2 45.2)">3</text>
<text x="107.2" y="49.3">2</text>
<text x="122.9" y="67.4" transform="rotate(-90 122.9 67.4)">48</text>
<text x="125.5" y="67.4" transform="rotate(-90 125.5 67.4)">47</text>
<text x="128" y="67.4" transform="rotate(-90 128 67.4)">46</text>
<text x="130.6" y="67.4" transform="rotate(-90 130.6 67.4)">45</text>
<text x="133.1" y="67.4" transform="rotate(-90 133.1 67.4)">44</text>
<text x="135.6" y="67.4" transform="rotate(-90 135.6 67.4)">43</text>
<text x="138.2" y="67.4" transform="rotate(-90 138.2 67.4)">42</text>
<text x="140.7" y="67.4" transform="rotate(-90 140.7 67.4)">41</text>
<text x="143.3" y="67.4" transform="rotate(-90 143.3 67.4)">40</text>
<text x="145.8" y="67.4" transform="rotate(-90 145.8 67.4)">39</text>
<text x="148.3" y="67.4" transform="rotate(-90 148.3 67.4)">38</text>
<text x="150.9" y="67.4" transform="rotate(-90 150.9 67.4)">37</text>
<text x="153.4" y="67.4" transform="rotate(-90 153.4 67.4)">36</text>
<text x="156" y="67.4" transform="rotate(-90 156 67.4)">35</text>
<text x="158.5" y="67.4" transform="rotate(-90 158.5 67.4)">34</text>
<text x="161" y="67.4" transform="rotate(-90 161 67.4)">33</text>
<text x="163.6" y="67.4" transform="rotate(-90 163.6 67.4)">32</text>
<text x="166.1" y="67.4" transform="rotate(-90 166.1 67.4)">31</text>
<text x="168.7" y="67.4" transform="rotate(-90 168.7 67.4)">30</text>
<text x="171.2" y="67.4" transform="rotate(-90 171.2 67.4)">29</text>
<text x="173.7" y="67.4" transform="rotate(-90 173.7 67.4)">28</text>
<text x="176.3" y="67.4" transform="rotate(-90 176.3 67.4)">27</text>
<text x="178.8" y="67.4" transform="rotate(-90 178.8 67.4)">26</text>
<text x="181.4" y="67.4" transform="rotate(-90 181.4 67.4)">25</text>
<text x="122.9" y="93.4" transform="rotate(-90 122.9 93.4)">1</text>
<text x="125.5" y="93.4" transform="rotate(-90 125.5 93.4)">2</text>
<text x="128" y="93.4" transform="rotate(-90 128 93.4)">3</text>
<text x="130.6" y="93.4" transform="rotate(-90 130.6 93.4)">4</text>
<text x="133.1" y="93.4" transform="rotate(-90 133.1 93.4)">5</text>
<text x="135.6" y="93.4" transform="rotate(-90 135.6 93.4)">6</text>
<text x="138.2" y="93.4" transform="rotate(-90 138.2 93.4)">7</text>
<text x="140.7" y="93.4" transform="rotate(-90 140.7 93.4)">8</text>
<text x="143.3" y="93.4" transform="rotate(-90 143.3 93.4)">9</text>
<text x="145.8" y="94" transform="rotate(-90 145.8 94)">10</text>
<text x="150.9" y="94" transform="rotate(-90 150.9 94)">12</text>
<text x="153.4" y="94" transform="rotate(-90 153.4 94)">13</text>
<text x="156" y="94" transform="rotate(-90 156 94)">14</text>
<text x="161" y="94" transform="rotate(-90 161 94)">16</text>
<text x="163.6" y="94" transform="rotate(-90 163.6 94)">17</text>
<text x="166.1" y="94" transform="rotate(-90 166.1 94)">18</text>
<text x="168.7" y="94" transform="rotate(-90 168.7 94)">19</text>
<text x="171.2" y="94" transform="rotate(-90 171.2 94)">20</text>
<text x="173.7" y="94" transform="rotate(-90 173.7 94)">21</text>
<text x="176.3" y="94" transform="rotate(-90 176.3 94)">22</text>
<text x="178.8" y="94" transform="rotate(-90 178.8 94)">23</text>
<text x="181.4" y="94" transform="rotate(-90 181.4 94)">24</text>
<text x="122.9" y="122" transform="rotate(-90 122.9 122)">48</text>
<text x="125.5" y="122" transform="rotate(-90 125.5 122)">47</text>
<text x="128" y="122" transform="rotate(-90 128 122)">46</text>
<text x="130.6" y="122" transform="rotate(-90 130.6 122)">45</text>
<text x="133.1" y="122" transform="rotate(-90 133.1 122)">44</text>
<text x="135.6" y="122" transform="rotate(-90 135.6 122)">43</text>
<text x="138.2" y="122" transform="rotate(-90 138.2 122)">42</text>
<text x="140.7" y="122" transform="rotate(-90 140.7 122)">41</text>
<text x="143.3" y="122" transform="rotate(-90 143.3 122)">40</text>
<text x="145.8" y="122" transform="rotate(-90 145.8 122)">39</text>
<text x="148.3" y="122" transform="rotate(-90 148.3 122)">38</text>
<text x="150.9" y="122" transform="rotate(-90 150.9 122)">37</text>
<text x="153.4" y="122" transform="rotate(-90 153.4 122)">36</text>
<text x="156" y="122" transform="rotate(-90 156 122)">35</text>
<text x="158.5" y="122" transform="rotate(-90 158.5 122)">34</text>
<text x="161" y="122" transform="rotate(-90 161 122)">33</text>
<text x="163.6" y="122" transform="rotate(-90 163.6 122)">32</text>
<text x="166.1" y="122" transform="rotate(-90 166.1 122)">31</text>
<text x="168.7" y="122" transform="rotate(-90 168.7 122)">30</text>
<text x="171.2" y="122" transform="rotate(-90 171.2 122)">29</text>
<text x="173.7" y="122" transform="rotate(-90 173.7 122)">28</text>
<text x="176.3" y="122" transform="rotate(-90 176.3 122)">27</text>
<text x="178.8" y="122" transform="rotate(-90 178.8 122)">26</text>
<text x="181.4" y="122" transform="rotate(-90 181.4 122)">25</text>
<text x="122.9" y="148" transform="rotate(-90 122.9 148)">1</text>
<text x="125.5" y="148" transform="rotate(-90 125.5 148)">2</text>
<text x="128" y="148" transform="rotate(-90 128 148)">3</text>
<text x="130.6" y="148" transform="rotate(-90 130.6 148)">4</text>
<text x="133.1" y="148" transform="rotate(-90 133.1 148)">5</text>
<text x="135.6" y="148" transform="rotate(-90 135.6 148)">6</text>
<text x="138.2" y="148" transform="rotate(-90 138.2 148)">7</text>
<text x="140.7" y="148" transform="rotate(-90 140.7 148)">8</text>
<text x="143.3" y="148" transform="rotate(-90 143.3 148)">9</text>
<text x="145.8" y="148.6" transform="rotate(-90 145.8 148.6)">10</text>
<text x="150.9" y="148.6" transform="rotate(-90 150.9 148.6)">12</text>
<text x="153.4" y="148.6" transform="rotate(-90 153.4 148.6)">13</text>
<text x="156" y="148.6" transform="rotate(-90 156 148.6)">14</text>
<text x="161" y="148.6" transform="rotate(-90 161 148.6)">16</text>
<text x="163.6" y="148.6" transform="rotate(-90 163.6 148.6)">17</text>
<text x="166.1" y="148.6" transform="rotate(-90 166.1 148.6)">18</text>
<text x="168.7" y="148.6" transform="rotate(-90 168.7 148.6)">19</text>
<text x="171.2" y="148.6" transform="rotate(-90 171.2 148.6)">20</text>
<text x="173.7" y="148.6" transform="rotate(-90 173.7 148.6)">21</text>
<text x="176.3" y="148.6" transform="rotate(-90 176.3 148.6)">22</text>
<text x="178.8" y="148.6" transform="rotate(-90 178.8 148.6)">23</text>
<text x="181.4" y="148.6" transform="rotate(-90 181.4 148.6)">24</text>
</g>
</svg>
